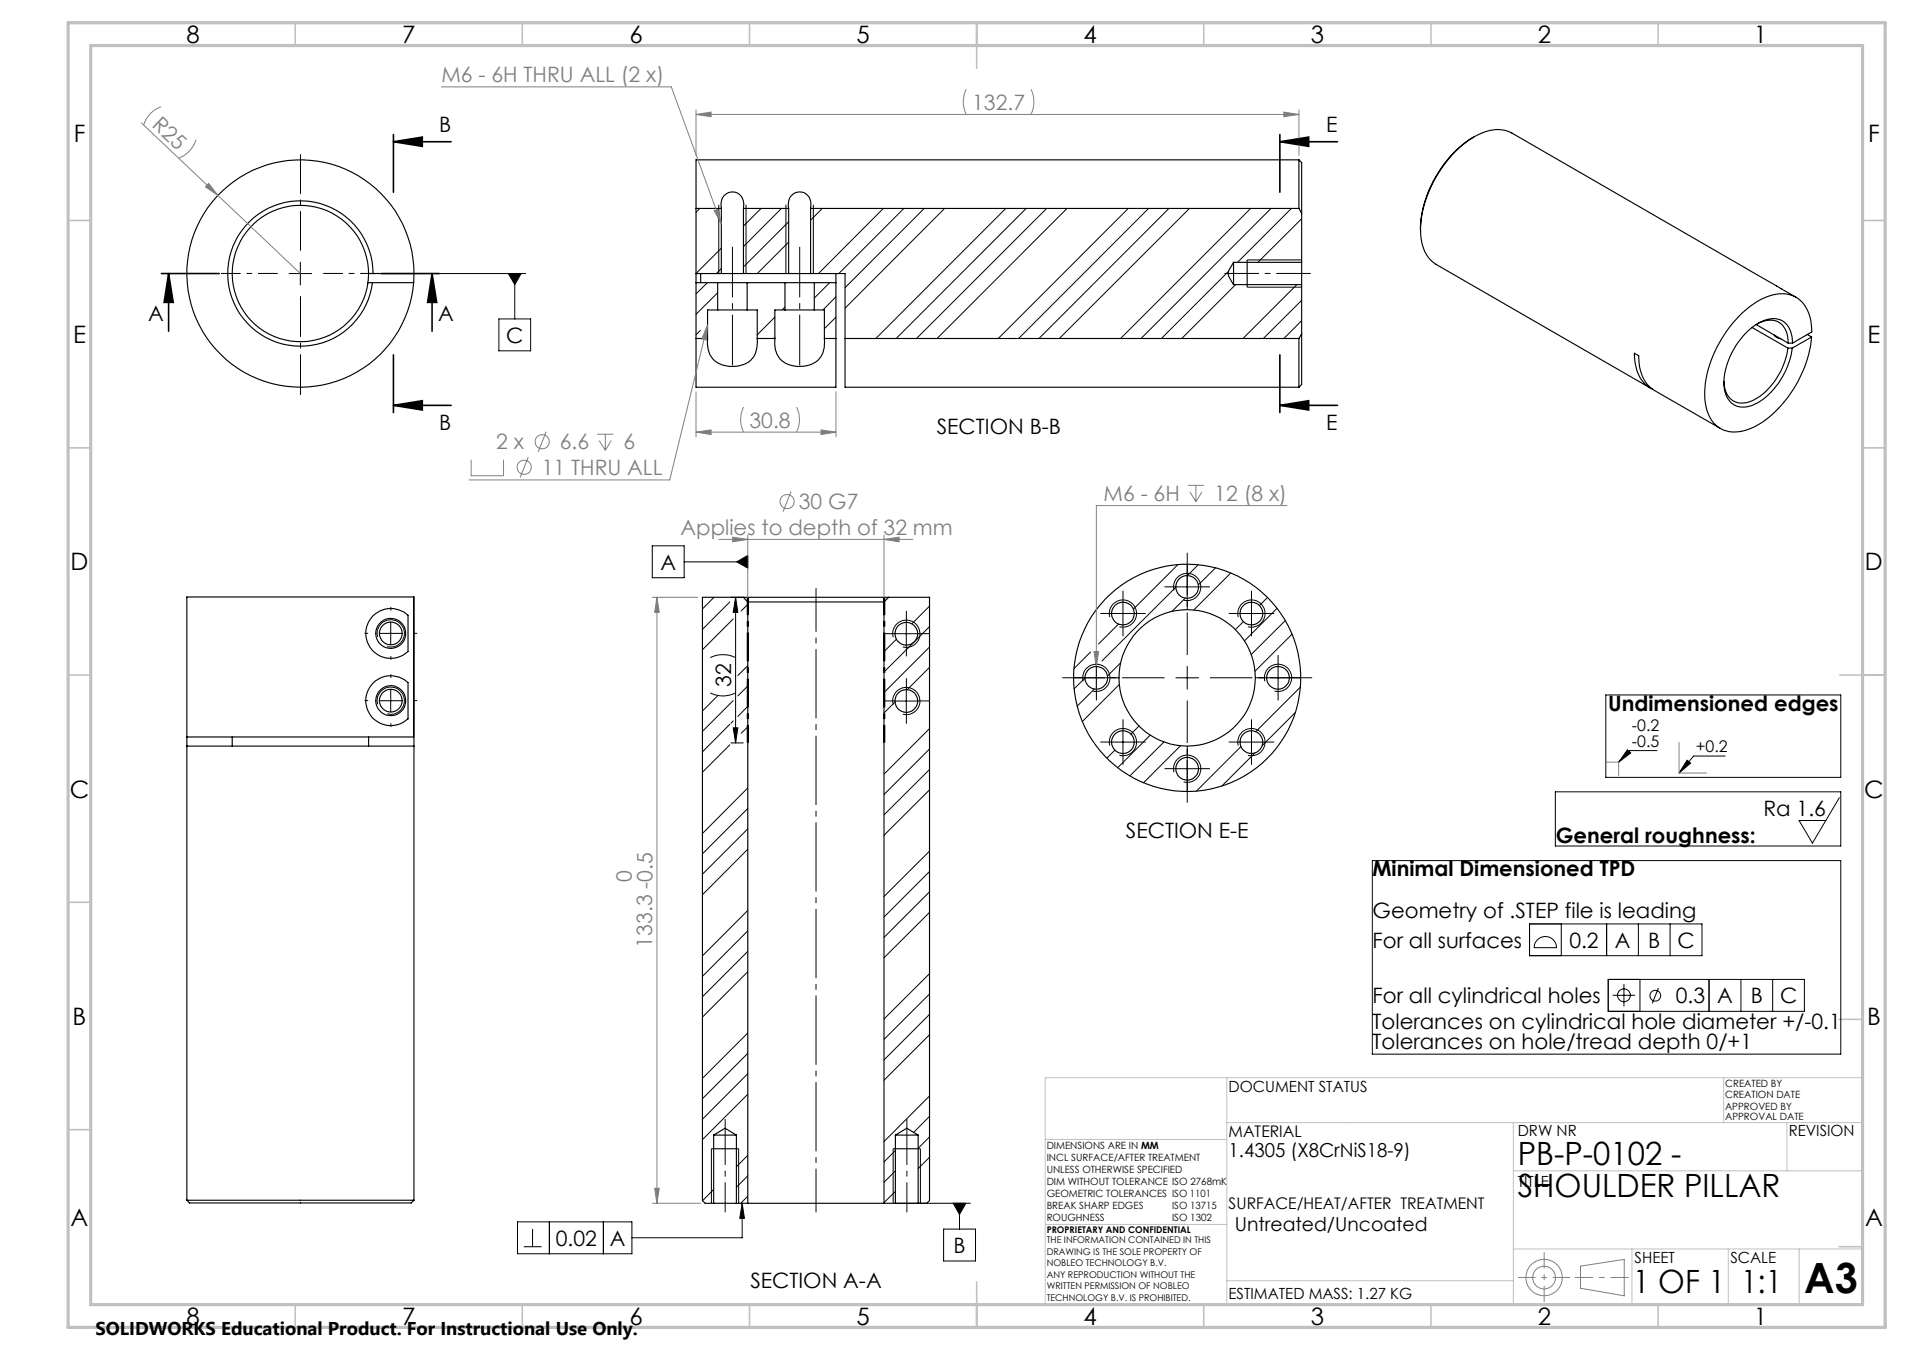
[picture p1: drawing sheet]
<svg xmlns="http://www.w3.org/2000/svg" width="420mm" height="297mm" viewBox="0 0 420 297" stroke-linecap="round" stroke-linejoin="round" font-family="sans-serif">
<g fill="none" stroke="#000" stroke-width=".22">
<path d="M66.1 57.7v5M154.1 45.9l-.9 .8M158.2 45v15.2M158.8 54.6l-5.6 5.6M158.8 59.1l-1.1 1.1M164.2 45v15.2M167.5 45.9l-3.8 3.8M172 45.9l-8.3 8.4M173 45v15.2M173.6 53.3l-6.9 6.9M173.6 48.8l-9.9 9.9M179 45v15.2"/>
<path d="M181 45.9l-2.6 2.5M194.5 45.9l-14.3 14.3M199 45.9l-14.4 14.3M203.4 45.9l-17.4 17.4M207.9 45.9l-21.9 21.9M221.4 45.9l-28.6 28.6M225.9 45.9l-28.6 28.6M230.4 45.9l-28.6 28.6M234.9 45.9l-28.6 28.6M248.4 45.9l-28.7 28.6M252.8 45.9l-28.6 28.6M257.3 45.9l-28.6 28.6"/>
<path d="M261.8 45.9l-28.6 28.6M270.5 59.7l-14.8 14.8M274.5 57.2h12M275.3 45.9l-28.6 28.6M279.8 45.9l-28.6 28.6M284.3 45.9l-11.9 11.8M286.5 48.1l-9.6 9.6M63.6 60.2h5M91.1 60.2h24.6M109.8 70.2h7v7h-7zM111.9 60.2h2.8l-1.4 2.4zM113.3 60.2v10"/>
<path d="M154.2 72.7l-1 1M155.7 62.2l-2.5 2.5M158 64.4l-4.8 4.7M164.7 62.2l-.2 .2M170.6 69.8l-3.9 3.9M170.6 74.3l-.2 .2M172.8 67.6l-.6 .6M182.6 62.2l-3.4 3.4M184 69.8l-2.5 2.5M184 65.3l-2.8 2.9M272 62.6l-11.9 11.9M274.5 63.2h12"/>
<path d="M285.5 62.6l-11.9 11.9M286.5 66.1l-8.4 8.4M286.5 70.6l-3.9 3.9M83.5 139.3h5M86 136.8v5M143.6 120.1h7v7h-7zM150.6 123.6h14M157.2 131.4l-2.6 2.6M160.7 132.4l-6.1 6.1M160.9 131.4h2.7M161.4 136.2l-6.8 6.7M161.9 131.4l.5 3.3h-1z"/>
<path d="M161.9 131.4v32M162.2 123.6l2.4-1.4v2.8zM164.6 133l-1.4 1.4M197 139.4h5M199.5 136.9v5M204.6 133.3l-3.9 3.9M204.6 137.9l-10 9.9M244.3 135.7a3 3 0 0 1 2.7-3.7 3 3 0 0 1 3.2 3.3 3 3 0 0 1-3.8 2.6M244.7 135h5M246.2 137.3l-4.4 4.4M247.2 132.5v5M258.4 129.9a3 3 0 0 1 2.7-3.8 3 3 0 0 1 3.2 3.3 3 3 0 0 1-3.7 2.6"/>
<path d="M258.8 129.2l-16.2 16.2M258.8 129.1h5M259.3 124.2l-9.8 9.8M260.9 131.6l-2.9 2.9M261.3 126.6v5M263.8 124.2l-2.4 2.4M267.6 124.9l-3.8 3.8M270.9 126l-8.1 8.2M272.6 135.7a3 3 0 0 1 2.6-3.7 3 3 0 0 1 3.3 3.2 3 3 0 0 1-3.8 2.7M273 135h5M273.7 136.8l-1.8 1.7M275.5 132.5v5"/>
<path d="M279 131.4l-1.8 1.8M281.1 133.8l-7.2 7.2M282.9 136.5l-7.5 7.5M284.4 139.5l-8.1 8.2M83.1 154.9a2.99 2.99 0 0 1 2.6-3.7 2.99 2.99 0 0 1 3.3 3.2 2.99 2.99 0 0 1-3.8 2.7M83.1 140.1a2.99 2.99 0 0 1 2.6-3.7 2.99 2.99 0 0 1 3.3 3.2 2.99 2.99 0 0 1-3.8 2.6M83.5 154.2h5M86 151.7v5M156.4 152.4a6.1 6.1 0 0 0 5.5 0M156.4 144.7a6.4 6.4 0 0 1 5.5 0M157.9 153.1l-3.3 3.3M160.7 159.3l-6.1 6.1"/>
<path d="M161.4 154.1l-6.8 6.8M161.4 158.6l-.5 .5M164.6 146.4l-2.2 2.2M164.6 150.9l-2.2 2.2M164.6 155.4l-2.2 2.2M164.6 159.9l-1.4 1.4M196.6 155a2.99 2.99 0 0 1 2.6-3.8 2.99 2.99 0 0 1 3.3 3.3 2.99 2.99 0 0 1-3.8 2.6M196.6 140.2a2.99 2.99 0 0 1 2.6-3.8 2.99 2.99 0 0 1 3.3 3.3 2.99 2.99 0 0 1-3.8 2.6M197 154.2h5M197 154.4l-2.4 2.4M197.3 140.6l-2.7 2.8M199.5 151.7v5"/>
<path d="M204.6 142.3l-10 10.1M204.6 146.8l-4.9 4.9M238.4 149.9a2.99 2.99 0 0 1 2.7-3.8 2.99 2.99 0 0 1 3.2 3.3 2.99 2.99 0 0 1-3.7 2.6M238.8 149.2l-2.4 2.3M238.8 149.1h5M240.1 143.4l-3.7 3.7M240.9 151.6l-3.8 3.8M241.3 146.6v5M241.4 146.6h.1M246.4 150.6l-8.2 8.1M246.7 145.8l-2.9 2.9M250.7 159.7l-1.7 1.8"/>
<path d="M258.8 149.1h5M261.3 146.6v5M278.4 149.9a3 3 0 0 1 2.6-3.8 3 3 0 0 1 3.3 3.2 3 3 0 0 1-3.7 2.7M278.8 149.1h5M281.3 146.6v5M285.2 156.7l-7.4 7.3M286.2 151.2l-9.8 9.8M353.5 152.9h51.7v18.1h-51.7zM160.7 163.9l-6.1 6M160.9 163.4h2.7M161.4 160.1h1l-.5 3.3zM164.6 173.4l-10 10"/>
<path d="M164.6 177.9l-10 10M204.6 160.3l-10 10M204.6 164.8l-10 10M204.6 169.3l-10 10M204.6 173.8l-10 10M244.3 164a2.99 2.99 0 0 1 2.6-3.7 2.99 2.99 0 0 1 3.3 3.2 2.99 2.99 0 0 1-3.8 2.7M244.7 163.3h5M245.4 165l-1.7 1.8M247.2 160.8v5M253.2 161.7l-7.2 7.2M256.2 163.2l-7.5 7.5M258.4 169.9a3 3 0 0 1 2.6-3.8 3 3 0 0 1 3.3 3.2 3 3 0 0 1-3.7 2.7"/>
<path d="M258.8 169.1h5M259.9 164.1l-8.2 8.1M261.3 166.6v5M272.6 164a3 3 0 0 1 2.6-3.7 3 3 0 0 1 3.2 3.2 3 3 0 0 1-3.7 2.7M273 163.3h5M273.2 164.2l-9.9 9.9M275.5 160.8v5M276.2 165.7l-7.2 7.2M358.2 165l.8 .7-2.7 2zM364.7 165.1h-5.9l-2.5 2.6M371.4 167.2l.7 .7-2.5 2.2zM379.8 166.3h-7l-3.2 3.8"/>
<path d="M164.6 182.3l-10 10M164.6 186.8l-10 10M204.6 187.3l-10 9.9M204.6 196.2l-10 10M204.6 191.7l-10 10.1M164.6 200.3l-10 10M164.6 204.8l-10 10M164.6 209.3l-10 10M164.6 213.8l-10 10M204.6 214.2l-10 10M204.6 218.7l-10 10M204.6 200.7l-10 10"/>
<path d="M164.6 227.3l-10 9.9M164.6 231.7l-10 10M164.6 236.2l-10 10M204.6 223.2l-10 10M204.6 227.6l-10 10.1M156.6 252.7v12M162.6 252.7v12M164.6 254.2l-2.5 2.5M164.6 258.7l-2.5 2.5M164.6 240.7l-10 10M196.6 252.7v12M197.1 253.1l-2.5 2.5"/>
<path d="M197.1 257.6l-2.5 2.5M202.6 252.7v12M204.6 241.1l-10 10M204.6 245.6l-3.5 3.5M204.6 250.1l-2.5 2.5M204.6 254.6l-2.5 2.5M113.9 268.8h25.2v7h-25.2zM115.3 274.3h3.9M117.2 270.4v3.9M120.9 268.8v7M132.8 268.8v7M157.1 261.7l-2.4 2.5"/>
<path d="M163.4 264.7l.5 3.3h-1.1zM163.4 264.7v7.6h-24.3M164.6 263.2l-1.5 1.5M197.1 262.1l-2.5 2.5M197.1 264.7h16.5M207.7 270.4h7v7h-7zM209.8 264.7h2.8l-1.4 2.5zM211.2 264.7v5.7"/>
</g>
<g fill="none" stroke="#808080" stroke-width=".22">
<path d="M97.2 19.1h50.6l11 30.2M212.7 19.6a6.4 6.4 0 0 0 0 5.6M226.9 19.6a6.4 6.4 0 0 1 0 5.6M31.2 27.1l16.8 15.9M35.5 23.5a6.2 6.2 0 0 0-3.9 4M43.1 30.8a6.2 6.2 0 0 1-3.8 4M153.2 25.2l3.3-.5v1zM153.2 24.2v10M153.2 25.2h132.7M282.6 24.7l3.3 .5-3.3 .5zM285.9 24.2v10M45.9 40.4l2.1 2.6-2.8-1.9z"/>
<path d="M48 43l18.1 17.2M157.2 46.4l1-.4 .6 3.3zM155.8 71.5l-.3 3.3-1-.2zM155.8 71.5l-8.4 34.1h-44.2M120.2 95l-1.7 4.4M131.4 95.5h3.6M131.9 96.9l1.3 2.2M133.2 95.5v3.6M134.5 96.9l-1.3 2.2M153.2 95.1l3.3-.5v1zM153.2 86.2v9.9M153.2 95.1h30.8"/>
<path d="M163.7 89.5a6.1 6.1 0 0 0 0 5.6M175.3 89.5a6.1 6.1 0 0 1 0 5.6M180.7 94.6l3.3 .5-3.3 .5zM184 86.2v9.9M103.7 101.1v3.6h7.1v-3.6M116.3 100.6l-1.8 4.4M158.3 118.7h42.6M161.3 118.2l3.3 .5-3.3 .5zM164.6 117.7v13.7M174.1 108.1l-1.7 4.5M194.6 118.7l3.3-.5v1zM194.6 117.7v13.7"/>
<path d="M261.5 106.8h3.5M261.9 108.2l1.3 2.1M263.2 106.8v3.5M264.6 108.2l-1.4 2.1M283.3 111.2h-42v40.4M143.6 131.4h10M144.6 131.4l.5 3.3h-1zM144.6 131.4v133.3M240.8 143.3h1l-.5 3.3zM353.6 167.7h2.7v2.9M369.6 163.4v6.7h6.1M143.6 264.7h10.6"/>
<path d="M144.1 261.4h1l-.5 3.3zM347.9 278.5l9.6-1.4v8l-9.6-1.7z"/>
<circle cx="119.3" cy="97.2" r="1.55"/>
<circle cx="115.4" cy="102.8" r="1.55"/>
<circle cx="173.2" cy="110.4" r="1.56"/>
<circle cx="339.9" cy="281" r="2.51"/>
<circle cx="339.9" cy="281.1" r="4"/>
</g>
<path d="M334.2 281h11.4" fill="none" stroke="#808080" stroke-width=".22" stroke-dasharray="15.2 1.3 1.3 1.3" stroke-dashoffset="11.4" stroke-linecap="butt"/>
<path d="M339.9 275.5v10.9" fill="none" stroke="#808080" stroke-width=".22" stroke-dasharray="15.2 1.3 1.3 1.3" stroke-dashoffset="11.7" stroke-linecap="butt"/>
<path d="M346.7 281h11.8" fill="none" stroke="#808080" stroke-width=".22" stroke-dasharray="15.2 1.3 1.3 1.3" stroke-dashoffset="11.2" stroke-linecap="butt"/>
<g fill="none" stroke="#c0c0c0" stroke-width=".22">
<path d="M270.1 237.1v49.9M379.4 237.1v9.9M410.1 237.1h-180v49.9M230 250.7h40M270.1 247h140M333.1 257.6h77M333.1 247v40M393.3 247v10.6M230.2 269.4h39.9M333.1 274.8h77M359.2 274.8v12.2M380.4 274.8v12.2"/>
<path d="M396 274.8v12.2M270.1 281.8h63"/>
</g>
<g fill="none" stroke="#c0c0c0" stroke-width=".35">
<path d="M65 5v5M115 5v5M165 5v5M215 5v10M265 5v5M315 5v5M365 5v5M15 48.5h5M410 48.5h5M15 98.5h5M410 98.5h5M15 148.5h5"/>
<path d="M405 148.5h10M15 198.5h5M404.8 224.3h5M15 248.5h5M404.8 274.3h5M65 287v5M115 287v5M165 287v5M215 282v10M265 287v5M315 287v5M365 287v5"/>
</g>
<path d="M15 5h400v287h-400zM20 10h390v277h-390z" fill="none" stroke="#c0c0c0" stroke-width=".7"/>
<g fill="#000">
<path d="M111.9 60.2h2.8l-1.4 2.4z"/>
<path d="M86.6 31.2l6.4-1v2zM86.6 89.2l6.4-1v2zM281.7 31.2l6.4-1v2zM281.7 89.2l6.4-1v2z"/>
<path d="M95.1 60.2l1 6.3h-2zM37.1 60.2l1 6.3h-2z"/>
<path d="M371.4 167.2l.7 .7-2.5 2.2zM358.2 165l.8 .7-2.7 2z"/>
</g>
<g fill="none" stroke="#000" stroke-width=".25">
<path d="M285.9 35.2v10.7M285.9 35.2h-132.7v10.7M285.9 35.2l.6 .6v11.2M324.4 30.1a25.4 25.4 0 0 0-11.7 20.4M153.2 45.9h5.6M153.2 45.9v14.3M158.8 45.9a2.62 2.62 0 0 1 .9-3.1 2.62 2.62 0 0 1 3.2 .1 3.2 3.2 0 0 1 .8 3M158.8 45.9v14.3M163.7 45.9h9.9M163.7 45.9v14.3M173.6 45.9a2.6 2.6 0 0 1 .9-3.1 2.6 2.6 0 0 1 3.2 .1 2.93 2.93 0 0 1 .7 3M173.6 45.9v14.3"/>
<path d="M178.4 45.9h107.5M178.4 45.9v14.3M271.5 57.7v4.9M271.5 57.7a4.1 4.1 0 0 0-1.1 2.9l1.1 2M271.5 57.7h15M274.5 57.2v6M285.9 45.9l.6 1.1M286.5 57.7v4.9M286.5 47v10.7M81 62.2h10.1M81.1 60.2a15 15 0 0 0-21.8-13.4 15 15 0 0 0-1.8 25.6 15 15 0 0 0 23.5-10.2M81.1 60.2l-.1 2"/>
<path d="M81.1 60.2h10M82.1 60.2a16 16 0 0 0-22.9-14.5 16 16 0 0 0-2.9 27 16 16 0 0 0 25.5-9.2l.2-1.3M91.1 60.2a25 25 0 0 0-36-22.4 25 25 0 0 0-4.3 42.2 25 25 0 0 0 39.8-14.6l.5-3.2M91.1 60.2v2M153.2 74.5v10.7h30.8v-10.7M153.2 60.2v2M153.2 60.2h5.6M153.2 62.2h4.8M153.2 74.5h2.6M153.2 62.2v12.3M154.2 60.2v2M155.8 74.5a5.1 5.1 0 0 0 5.6 6.1 4.9 4.9 0 0 0 5.3-5.4v-.7"/>
<path d="M158 68.2h6.5M158 62.2h6.5M158 68.2h-2.2v6.3M158 62.2v6M158.8 60.2h4.9M163.7 60.2h9.9M164.5 62.2h8.3M164.5 68.2h2.2v6.3M164.5 62.2v6M166.7 74.5h3.9M170.6 74.5a4.9 4.9 0 0 0 4 6 6 6 0 0 0 6.1-2 6.2 6.2 0 0 0 .8-4M172.8 68.2h6.4"/>
<path d="M172.8 62.2h6.4M172.8 68.2h-2.2v6.3M172.8 62.2v6M173.6 60.2h4.8M178.4 60.2h7.6v14.3M179.2 62.2h4.8M179.2 68.2h2.3v6.3M179.2 62.2v6M181.5 74.5h2.5M184 60.2v2M184 62.2v12.3M186 74.5v10.7h99.9"/>
<path d="M186 74.5h99.9M271.5 62.6h15M285.9 74.5v10.7M286.5 73.4v11.2l-.6 .6M286.5 73.4l-.6 1.1M286.5 62.6v10.8M385.7 72l7.9 4.6M386.6 71.4l7 4.1M386.8 71.3a4.5 4.5 0 0 1 5.7 .3l.5 .9 .4 1.1 .2 1.9M390.5 73.7l.6 .5 .9 .3M393.6 76.6a15.4 15.4 0 0 1-8 11.6 4.1 4.1 0 0 1-6.1-3.8v-.5M393.6 76.6h.9"/>
<path d="M393.6 75.5h1M394.6 75.5a5.2 5.2 0 0 0-2.8-5.2 6.8 6.8 0 0 0-6.4 1.9 16.4 16.4 0 0 0-5.9 12.8 4.3 4.3 0 0 0 4.5 4.6 10.8 10.8 0 0 0 7-4.7 16.8 16.8 0 0 0 3.5-8.3M395.4 65.4l-62.6-36.1a8 8 0 0 0-8 .6 25.8 25.8 0 0 0-12.1 20.8 8.1 8.1 0 0 0 3.4 7.5l47.1 27.1M397.8 73.6l1 .6M398.8 74.2a26 26 0 0 1-12.5 19.6 7.8 7.8 0 0 1-8 .2 9 9 0 0 1-3.1-7.9 26.2 26.2 0 0 1 12-20 8.8 8.8 0 0 1 7.7-.9 7.7 7.7 0 0 1 3.9 7v.8l-4.2 2.5M398.8 74.2l-4.3 2.4M363.7 85.6a7.6 7.6 0 0 1-3.9-7v-.9l.9 .5a8.3 8.3 0 0 0 3.5 7.7l14.5 8.4M82 135.6a5.6 5.6 0 0 1 7.8-.2v7.9a5.5 5.5 0 0 1-7.7 0 5.5 5.5 0 0 1-.1-7.7zM91.1 131.3v30.8h-50M91.1 131.3h-50v132.8M91.1 131.3v132.8M163.6 131.4h32"/>
<path d="M163.6 131.4h-9v132.7l.6 .6h1.9M163.6 131.4l1 1M164.6 132.4h30M164.6 132.4v132.3M194.6 132.4v132.3M195.6 131.4h9v132.7l-.6 .6h-1.9M195.6 131.4l-1 1M82 150.4a5.5 5.5 0 0 1 7.8-.2v7.9a5.5 5.5 0 0 1-7.7 0 5.5 5.5 0 0 1-.1-7.7zM41.1 164.1h50M51.1 162.1v2M81.1 162.1v2M156.6 252.7h6"/>
<path d="M157.1 249.7h5M157.1 249.7l2.5-1.5 2.5 1.5M157.1 249.7v15M162.1 249.7v15M196.6 252.7h6M197.1 249.7h5M197.1 249.7l2.5-1.5 2.5 1.5M197.1 249.7v15M202.1 249.7v15M41.1 264.1h50M41.1 264.1l.6 .6h48.8l.6-.6M157.1 264.7h5"/>
<path d="M162.1 264.7h2.5M164.6 264.7h30M194.6 264.7h2.5M197.1 264.7h5"/>
<circle cx="86" cy="139.4" r="2.5"/>
<circle cx="86" cy="139.3" r="3.3"/>
<circle cx="199.5" cy="139.4" r="2.49"/>
<circle cx="247.2" cy="135" r="2.49"/>
<circle cx="261.3" cy="129.1" r="2.49"/>
<circle cx="275.5" cy="135" r="2.49"/>
<circle cx="86" cy="154.1" r="2.5"/>
<circle cx="86" cy="154.2" r="3.3"/>
<circle cx="199.5" cy="154.2" r="2.5"/>
<circle cx="241.3" cy="149.1" r="2.49"/>
<circle cx="261.3" cy="149.1" r="15"/>
<circle cx="261.3" cy="149.1" r="25"/>
<circle cx="281.3" cy="149.1" r="2.49"/>
<circle cx="247.2" cy="163.3" r="2.49"/>
<circle cx="261.3" cy="169.1" r="2.49"/>
<circle cx="275.5" cy="163.3" r="2.49"/>
</g>
<g fill="none" stroke="#000" stroke-width=".35">
<path d="M86.6 31.2l6.4-1v2zM86.6 31.2h12.7M86.6 29.6v12.7M281.7 31.2l6.4-1v2zM281.7 31.2h12.7M281.7 29.6v12.7M35.5 60.2h12.8M37.1 60.2l1 6.3h-2zM37.1 60.2v12.7M84 60.2h12.7M86.6 78.1v12.7M95.1 60.2l1 6.3h-2z"/>
<path d="M95.1 60.2v12.7M281.7 78.1v12.7M86.6 89.2l6.4-1v2zM86.6 89.2h12.7M281.7 89.2l6.4-1v2zM281.7 89.2h12.7"/>
</g>
<path d="M66.1 55.2v-21.3" fill="none" stroke="#000" stroke-width=".22" stroke-dasharray="15.2 1.3 1.3 1.3" stroke-dashoffset="6.5" stroke-linecap="butt"/>
<path d="M61.1 60.2h-12.5M71.1 60.2h12.5" fill="none" stroke="#000" stroke-width=".22" stroke-dasharray="15.2 1.3 1.3 1.3" stroke-dashoffset="10.9" stroke-linecap="butt"/>
<path d="M66.1 65.2v21.7" fill="none" stroke="#000" stroke-width=".22" stroke-dasharray="15.2 1.3 1.3 1.3" stroke-dashoffset="6.3" stroke-linecap="butt"/>
<path d="M161.2 54.3v26.1M176 54.3v26.1" fill="none" stroke="#000" stroke-width=".22" stroke-dasharray="15.2 1.3 1.3 1.3" stroke-dashoffset="4.1" stroke-linecap="butt"/>
<path d="M288.5 60.2h-19" fill="none" stroke="#000" stroke-width=".22" stroke-dasharray="15.2 1.3 1.3 1.3" stroke-dashoffset="7.6" stroke-linecap="butt"/>
<path d="M179.6 266.7v-137.3" fill="none" stroke="#000" stroke-width=".22" stroke-dasharray="15.2 1.3 1.3 1.3" stroke-dashoffset="5.6" stroke-linecap="butt"/>
<path d="M159.6 249.7v17M199.6 249.7v17" fill="none" stroke="#000" stroke-width=".22" stroke-dasharray="15.2 1.3 1.3 1.3" stroke-dashoffset="8.6" stroke-linecap="butt"/>
<g fill="none" stroke="#000" stroke-width=".22" stroke-dasharray="15.2 1.3 1.3 1.3" stroke-linecap="butt">
<path d="M81 139.3h-.8M86 134.3v-.8M91 139.3h.8M197 139.4h-2.5M199.5 136.9v-2.5M202 139.4h2.5M244.7 135h-2.5M247.2 132.5v-2.5M247.2 137.5v2.5M249.7 135h2.5M258.8 129.1h-2.5M261.3 126.6v-2.5"/>
<path d="M261.3 131.6v2.5M263.8 129.1h2.5M273 135h-2.5M275.5 132.5v-2.5M275.5 137.5v2.5M278 135h2.5M81 154.1h-.8M86 149.1v-.8M86 159.1v.8M86 144.3v.8M91 154.1h.8M197 154.2h-2.5"/>
<path d="M199.5 151.7v-2.5M199.5 156.7v2.5M199.5 141.9v2.5M202 154.2h2.5M238.8 149.1h-2.5M241.3 146.6v-2.5M241.3 151.6v2.5M243.8 149.1h2.5M278.8 149.1h-2.5M281.3 146.6v-2.5M281.3 151.6v2.5M283.8 149.1h2.5"/>
<path d="M244.7 163.3h-2.5M247.2 160.8v-2.5M247.2 165.8v2.5M249.7 163.3h2.5M258.8 169.1h-2.5M261.3 166.6v-2.5M261.3 171.6v2.5M263.8 169.1h2.5M273 163.3h-2.5M275.5 160.8v-2.5M275.5 165.8v2.5M278 163.3h2.5"/>
<path d="M159.6 249.7v-3.5M199.6 249.7v-3.5"/>
</g>
<path d="M164.6 131.4v32M194.6 131.4v32" fill="none" stroke="#000" stroke-width=".5" stroke-dasharray="6.3 1.3 1.3 1.3" stroke-dashoffset="2.4" stroke-linecap="butt"/>
<path d="M256.3 149.1h-22.5M261.3 144.1v-22.5M261.3 154.1v22.5M266.3 149.1h22.5" fill="none" stroke="#000" stroke-width=".22" stroke-dasharray="15.2 1.3 1.3 1.3" stroke-dashoffset="5.9" stroke-linecap="butt"/>
<g fill="#808080">
<path d="M45.9 40.4l2.1 2.6-2.8-1.9z"/>
<path d="M161.3 118.2l3.3 .5-3.3 .5zM194.6 118.7l3.3-.5v1zM240.8 143.3l.5 3.3 .5-3.3z"/>
<path d="M144.6 131.4l.5 3.3h-1zM144.1 261.4h1l-.5 3.3z"/>
</g>
<g fill="#000">
<path d="M161.9 131.4l.5 3.3h-1zM161.4 160.1h1l-.5 3.3z"/>
<path d="M163.4 264.7l.5 3.3h-1.1zM162.2 123.6l2.4-1.4v2.8zM209.8 264.7l1.4 2.5 1.4-2.5z"/>
</g>
<g fill="#808080">
<path d="M282.6 24.7l3.3 .5-3.3 .5zM153.2 25.2l3.3-.5v1z"/>
<path d="M155.8 71.5l-1.3 3.1 1 .2zM157.2 46.4l1.6 2.9-.6-3.3zM153.2 95.1l3.3-.5v1zM180.7 94.6l3.3 .5-3.3 .5z"/>
</g>
<g fill="none" stroke="#000" stroke-width=".22">
<path d="M342.4 174.2h62.8v11.9h-62.8zM404.9 175.5l-5.9 10-3-5h5.9M302.1 189.3h103.1v42.6h-103.1zM336.7 203.3h37.9v7h-37.9zM338.3 206.8a2.45 2.45 0 0 1 2.8-.6 2.45 2.45 0 0 1 1.5 2.3h-4.9a2.48 2.48 0 0 1 .6-1.7zM343.7 203.3v7M353.7 203.3v7M354 215.5h43.2v7h-43.2zM355 219h4.9M357.5 216.5v4.9M360.6 203.3v7M361 215.5v7"/>
<path d="M365.1 217.4l-1.4 3.3M367.6 203.3v7M376.2 215.5v7M383.2 215.5v7M390.2 215.5v7"/>
<circle cx="357.5" cy="219" r="1.41"/>
<circle cx="364.4" cy="219.1" r="1.19"/>
</g>
<text font-size="9.2" x="397.2" y="284.5">A3</text>
<g font-size="7.1">
<text x="334.1" y="256.2">PB-P-0102 -</text>
<text x="334.1" y="263.3">SHOULDER PILLAR</text>
<text x="359.4" y="284.5">1 OF 1</text>
<text x="383.3" y="284.5">1:1</text>
</g>
<g font-size="5.3">
<text x="41" y="9.5">8</text>
<text x="88.5" y="9.5">7</text>
<text x="138.5" y="9.5">6</text>
<text x="188.5" y="9.5">5</text>
<text x="238.5" y="9.5">4</text>
<text x="288.5" y="9.5">3</text>
<text x="338.5" y="9.5">2</text>
<text x="386" y="9.5">1</text>
<text x="16.2" y="31.3">F</text>
<text x="411.2" y="31.3">F</text>
<text x="16.1" y="75.5">E</text>
<text x="411.1" y="75.5">E</text>
<text x="15.5" y="125.5">D</text>
<text x="410.5" y="125.5">D</text>
<text x="15.4" y="175.5">C</text>
<text x="410.4" y="175.5">C</text>
<text x="16" y="225.5">B</text>
<text x="411" y="225.5">B</text>
<text x="15.5" y="269.8">A</text>
<text x="410.5" y="269.8">A</text>
<text x="41" y="291.5">8</text>
<text x="88.5" y="291.5">7</text>
<text x="138.5" y="291.5">6</text>
<text x="188.5" y="291.5">5</text>
<text x="238.5" y="291.5">4</text>
<text x="288.5" y="291.5">3</text>
<text x="338.5" y="291.5">2</text>
<text x="386" y="291.5">1</text>
</g>
<g font-size="4.7" fill="#808080">
<text x="97.2" y="18.1">M6 - 6H THRU ALL (2 x)</text>
<text x="33.3" y="27.6" transform="rotate(43 33.3 27.6)">R25</text>
<text x="214" y="24.1">132.7</text>
<text x="165" y="94.1">30.8</text>
<text x="109.2" y="98.9">2 x</text>
<text x="123.2" y="98.9">6.6</text>
<text x="137.3" y="98.9">6</text>
<text x="119.3" y="104.5">11 THRU ALL</text>
<text x="175.8" y="112">30 G7</text>
<text x="242.9" y="110.2">M6 - 6H</text>
<text x="267.3" y="110.2">12 (8 x)</text>
<text x="149.8" y="117.7">Applies to depth of 32 mm</text>
<text x="139.1" y="194" transform="rotate(-90 139.1 194)">0</text>
<text x="143.6" y="208.5" transform="rotate(-90 143.6 208.5)">133.3 -0.5</text>
</g>
<g font-size="4.7">
<text x="96.7" y="28.9">B</text>
<text x="292" y="28.9">E</text>
<text x="32.6" y="70.6">A</text>
<text x="96.4" y="70.6">A</text>
<text x="111.4" y="75.4">C</text>
<text x="96.7" y="94.5">B</text>
<text x="206.2" y="95.4">SECTION B-B</text>
<text x="292" y="94.5">E</text>
<text x="145.4" y="125.3">A</text>
<text x="160.9" y="151.1" transform="rotate(-90 160.9 151.1)">32</text>
<text x="354" y="156.4">Undimensioned edges</text>
<text x="388.2" y="179.5">Ra 1.6</text>
<text x="247.8" y="184.4">SECTION E-E</text>
<text x="342.5" y="185.5">General roughness:</text>
<text x="302.1" y="192.8">Minimal Dimensioned TPD</text>
<text x="302.1" y="201.9">Geometry of .STEP file is leading</text>
<text x="302.1" y="208.5">For all surfaces</text>
<text x="345.5" y="208.5">0.2</text>
<text x="355.4" y="208.5">A</text>
<text x="362.8" y="208.5">B</text>
<text x="369.3" y="208.5">C</text>
<text x="302.1" y="220.7">For all cylindrical holes</text>
<text x="368.9" y="220.7">0.3</text>
<text x="378" y="220.7">A</text>
<text x="385.4" y="220.7">B</text>
<text x="391.8" y="220.7">C</text>
<text x="302.1" y="226.3">Tolerances on cylindrical hole diameter +/-0.1</text>
<text x="302.1" y="230.9">Tolerances on hole/tread depth 0/+1</text>
<text x="122.4" y="274.1">0.02</text>
<text x="134.2" y="274.1">A</text>
<text x="209.9" y="275.7">B</text>
<text x="165.2" y="283.3">SECTION A-A</text>
</g>
<g font-size="4.2">
<text x="270.4" y="254.6">1.4305 (X8CrNiS18-9)</text>
<text x="271.8" y="270.8">Untreated/Uncoated</text>
</g>
<text font-size="4.1" x="21" y="293.7">SOLIDWORKS Educational Product. For Instructional Use Only.</text>
<g font-size="3.5">
<text x="359.2" y="160.9">-0.2</text>
<text x="359.2" y="164.3">-0.5</text>
<text x="373.3" y="165.5">+0.2</text>
<text x="270.4" y="250.1">MATERIAL</text>
<text x="270.4" y="266">SURFACE/HEAT/AFTER TREATMENT</text>
</g>
<g font-size="3.4">
<text x="270.4" y="240.2">DOCUMENT STATUS</text>
<text x="334.1" y="250">DRW NR</text>
<text x="393.7" y="250">REVISION</text>
<text x="334.1" y="261.1">TITLE</text>
<text x="359.8" y="277.9">SHEET</text>
<text x="380.9" y="277.9">SCALE</text>
<text x="270.4" y="285.7">ESTIMATED MASS: 1.27 KG</text>
</g>
<g font-size="2.2">
<text x="379.7" y="239.1">CREATED BY</text>
<text x="379.7" y="244.2">APPROVED BY</text>
<text x="379.7" y="241.6">CREATION DATE</text>
<text x="379.7" y="246.5">APPROVAL DATE</text>
<text x="230.4" y="252.7">DIMENSIONS ARE IN MM</text>
<text x="230.4" y="255.4">INCL SURFACE/AFTER TREATMENT</text>
<text x="230.4" y="258">UNLESS OTHERWISE SPECIFIED</text>
<text x="230.4" y="260.7">DIM WITHOUT TOLERANCE ISO 2768mK</text>
<text x="230.4" y="263.3">GEOMETRIC TOLERANCES ISO 1101</text>
<text x="230.4" y="266">BREAK SHARP EDGES</text>
<text x="230.4" y="268.6">ROUGHNESS</text>
<text x="258" y="266">ISO 13715</text>
<text x="258" y="268.7">ISO 1302</text>
</g>
<g font-size="2">
<text x="230.4" y="271.3">PROPRIETARY AND CONFIDENTIAL</text>
<text x="230.4" y="273.5">THE INFORMATION CONTAINED IN THIS</text>
<text x="230.4" y="276.1">DRAWING IS THE SOLE PROPERTY OF</text>
<text x="230.4" y="278.6">NOBLEO TECHNOLOGY B.V.</text>
<text x="230.4" y="281.1">ANY REPRODUCTION WITHOUT THE</text>
<text x="230.4" y="283.6">WRITTEN PERMISSION OF NOBLEO</text>
<text x="230.4" y="286.2">TECHNOLOGY B.V. IS PROHIBITED.</text>
</g>
</svg>
